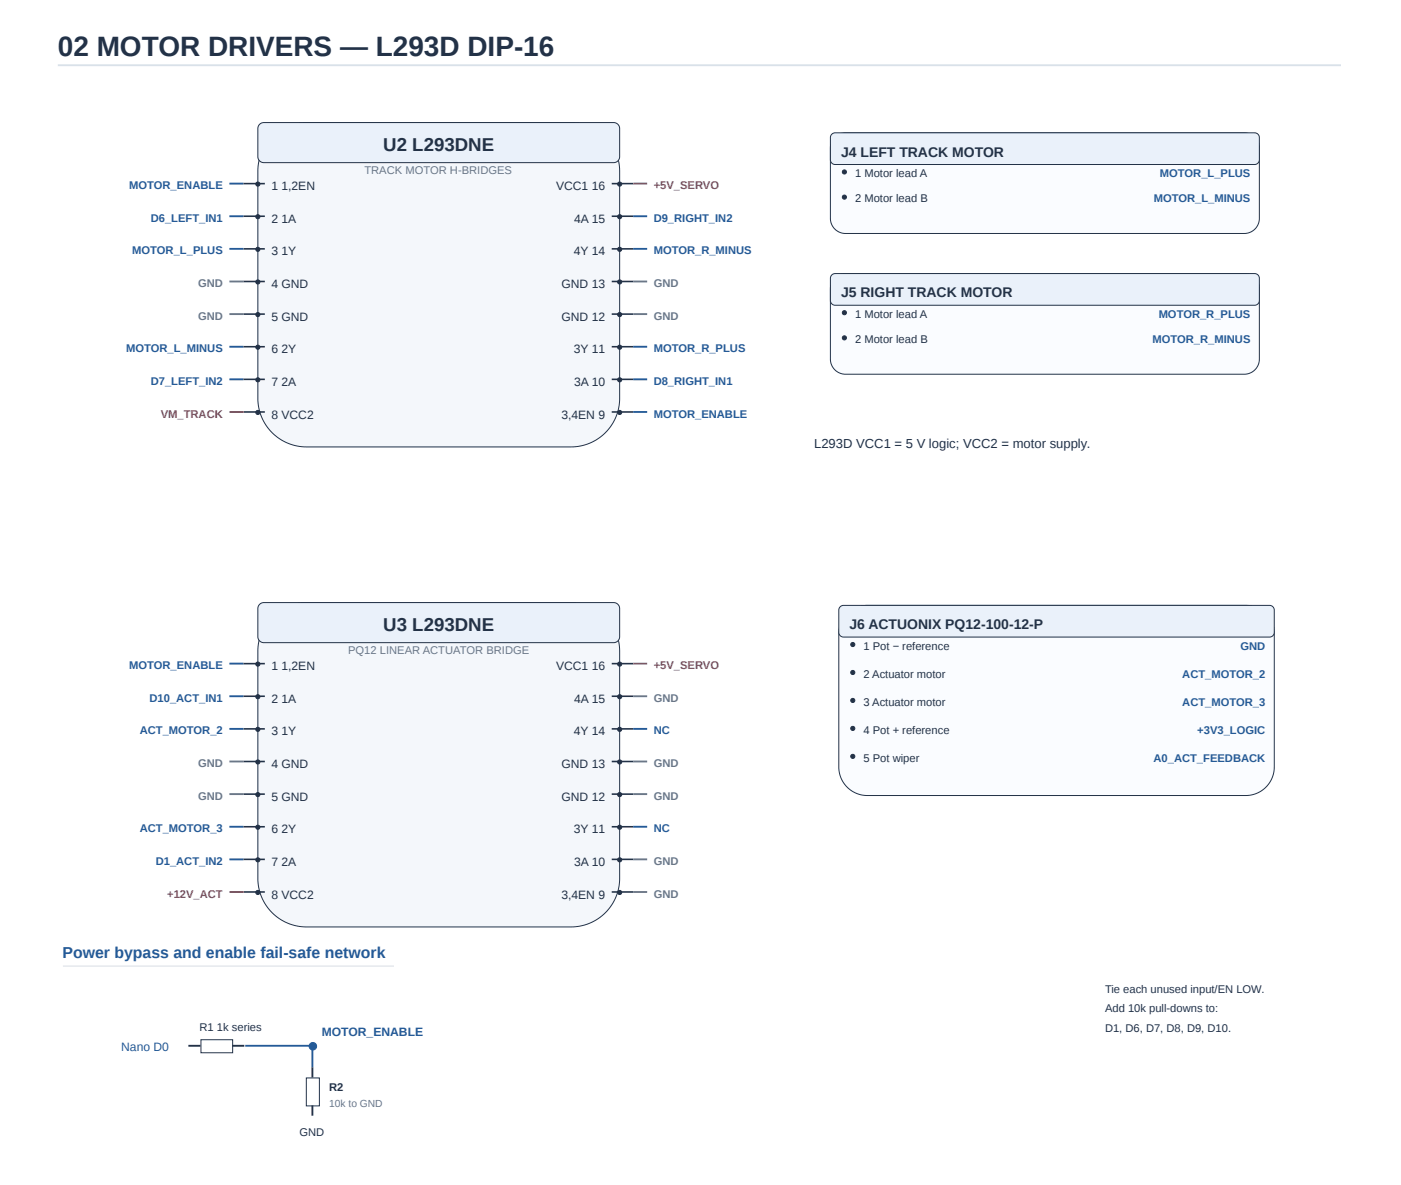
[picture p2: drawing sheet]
<svg xmlns="http://www.w3.org/2000/svg" width="381mm" height="322mm" viewBox="0 0 381 322" stroke-linecap="round" stroke-linejoin="round" font-family="sans-serif">
<path d="M.1 .1h380.4v322.1h-380.4z" fill="none" stroke="#fff" stroke-width=".27"/>
<path d="M15.7 17.8h349" fill="none" stroke="#d9e1e9" stroke-width=".51"/>
<path d="M74 37.2a13.2 13.2 0 0 1 9.4-3.9h71.9a13.2 13.2 0 0 1 13.2 13.3v61.8a13.2 13.2 0 0 1-13.2 13.2h-71.9a13.2 13.2 0 0 1-13.3-13.2v-61.8a13.2 13.2 0 0 1 3.9-9.4z" fill="#f4f7fb"/>
<path d="M74 37.2a13.2 13.2 0 0 1 9.4-3.9h71.9a13.2 13.2 0 0 1 13.2 13.3v61.8a13.2 13.2 0 0 1-13.2 13.2h-71.9a13.2 13.2 0 0 1-13.3-13.2v-61.8a13.2 13.2 0 0 1 3.9-9.4z" fill="none" stroke="#233247" stroke-width=".27"/>
<path d="M70.6 33.8l1.2-.5h95.1a1.64 1.64 0 0 1 1.6 1.7v7.6a1.64 1.64 0 0 1-1.6 1.7h-95.1a1.64 1.64 0 0 1-1.7-1.7v-7.8z" fill="#eaf1fa"/>
<path d="M70.6 33.8l1.2-.5h95.1a1.64 1.64 0 0 1 1.6 1.7v7.6a1.64 1.64 0 0 1-1.6 1.7h-95.1a1.64 1.64 0 0 1-1.7-1.7v-7.8z" fill="none" stroke="#233247" stroke-width=".27"/>
<path d="M66.2 50h5.8" fill="none" stroke="#233247" stroke-width=".43"/>
<circle cx="70.1" cy="50.1" r=".56" fill="#233247"/>
<circle cx="70.1" cy="50.1" r=".56" fill="none" stroke="#233247" stroke-width=".27"/>
<path d="M62.4 50h3.8" fill="none" stroke="#245a97" stroke-width=".51"/>
<path d="M66.2 58.8h5.8" fill="none" stroke="#233247" stroke-width=".43"/>
<circle cx="70.1" cy="59" r=".56" fill="#233247"/>
<circle cx="70.1" cy="59" r=".56" fill="none" stroke="#233247" stroke-width=".27"/>
<path d="M62.4 58.8h3.8" fill="none" stroke="#245a97" stroke-width=".51"/>
<path d="M66.2 67.7h5.8" fill="none" stroke="#233247" stroke-width=".43"/>
<circle cx="70.1" cy="67.8" r=".56" fill="#233247"/>
<circle cx="70.1" cy="67.8" r=".56" fill="none" stroke="#233247" stroke-width=".27"/>
<path d="M62.4 67.7h3.8" fill="none" stroke="#245a97" stroke-width=".51"/>
<path d="M66.2 76.6h5.8" fill="none" stroke="#233247" stroke-width=".43"/>
<circle cx="70.1" cy="76.7" r=".56" fill="#233247"/>
<circle cx="70.1" cy="76.7" r=".56" fill="none" stroke="#233247" stroke-width=".27"/>
<path d="M62.4 76.6h3.8" fill="none" stroke="#66788c" stroke-width=".51"/>
<path d="M66.2 85.5h5.8" fill="none" stroke="#233247" stroke-width=".43"/>
<circle cx="70.1" cy="85.6" r=".56" fill="#233247"/>
<circle cx="70.1" cy="85.6" r=".56" fill="none" stroke="#233247" stroke-width=".27"/>
<path d="M62.4 85.5h3.8" fill="none" stroke="#66788c" stroke-width=".51"/>
<path d="M66.2 94.3h5.8" fill="none" stroke="#233247" stroke-width=".43"/>
<circle cx="70.1" cy="94.5" r=".56" fill="#233247"/>
<circle cx="70.1" cy="94.5" r=".56" fill="none" stroke="#233247" stroke-width=".27"/>
<path d="M62.4 94.3h3.8" fill="none" stroke="#245a97" stroke-width=".51"/>
<path d="M66.2 103.2h5.8" fill="none" stroke="#233247" stroke-width=".43"/>
<circle cx="70.1" cy="103.3" r=".56" fill="#233247"/>
<circle cx="70.1" cy="103.3" r=".56" fill="none" stroke="#233247" stroke-width=".27"/>
<path d="M62.4 103.2h3.8" fill="none" stroke="#245a97" stroke-width=".51"/>
<path d="M66.2 112.1h5.8" fill="none" stroke="#233247" stroke-width=".43"/>
<circle cx="70.1" cy="112.2" r=".56" fill="#233247"/>
<circle cx="70.1" cy="112.2" r=".56" fill="none" stroke="#233247" stroke-width=".27"/>
<path d="M62.4 112.1h3.8" fill="none" stroke="#bf3f44" stroke-width=".51"/>
<path d="M166.4 50h5.8" fill="none" stroke="#233247" stroke-width=".43"/>
<circle cx="168.5" cy="50.1" r=".56" fill="#233247"/>
<circle cx="168.5" cy="50.1" r=".56" fill="none" stroke="#233247" stroke-width=".27"/>
<path d="M172.2 50h3.8" fill="none" stroke="#bf3f44" stroke-width=".51"/>
<path d="M166.4 58.8h5.8" fill="none" stroke="#233247" stroke-width=".43"/>
<circle cx="168.5" cy="59" r=".56" fill="#233247"/>
<circle cx="168.5" cy="59" r=".56" fill="none" stroke="#233247" stroke-width=".27"/>
<path d="M172.2 58.8h3.8" fill="none" stroke="#245a97" stroke-width=".51"/>
<path d="M166.4 67.7h5.8" fill="none" stroke="#233247" stroke-width=".43"/>
<circle cx="168.5" cy="67.8" r=".56" fill="#233247"/>
<circle cx="168.5" cy="67.8" r=".56" fill="none" stroke="#233247" stroke-width=".27"/>
<path d="M172.2 67.7h3.8" fill="none" stroke="#245a97" stroke-width=".51"/>
<path d="M166.4 76.6h5.8" fill="none" stroke="#233247" stroke-width=".43"/>
<circle cx="168.5" cy="76.7" r=".56" fill="#233247"/>
<circle cx="168.5" cy="76.7" r=".56" fill="none" stroke="#233247" stroke-width=".27"/>
<path d="M172.2 76.6h3.8" fill="none" stroke="#66788c" stroke-width=".51"/>
<path d="M166.4 85.5h5.8" fill="none" stroke="#233247" stroke-width=".43"/>
<circle cx="168.5" cy="85.6" r=".56" fill="#233247"/>
<circle cx="168.5" cy="85.6" r=".56" fill="none" stroke="#233247" stroke-width=".27"/>
<path d="M172.2 85.5h3.8" fill="none" stroke="#66788c" stroke-width=".51"/>
<path d="M166.4 94.3h5.8" fill="none" stroke="#233247" stroke-width=".43"/>
<circle cx="168.5" cy="94.5" r=".56" fill="#233247"/>
<circle cx="168.5" cy="94.5" r=".56" fill="none" stroke="#233247" stroke-width=".27"/>
<path d="M172.2 94.3h3.8" fill="none" stroke="#245a97" stroke-width=".51"/>
<path d="M166.4 103.2h5.8" fill="none" stroke="#233247" stroke-width=".43"/>
<circle cx="168.5" cy="103.3" r=".56" fill="#233247"/>
<circle cx="168.5" cy="103.3" r=".56" fill="none" stroke="#233247" stroke-width=".27"/>
<path d="M172.2 103.2h3.8" fill="none" stroke="#245a97" stroke-width=".51"/>
<path d="M166.4 112.1h5.8" fill="none" stroke="#233247" stroke-width=".43"/>
<circle cx="168.5" cy="112.2" r=".56" fill="#233247"/>
<circle cx="168.5" cy="112.2" r=".56" fill="none" stroke="#233247" stroke-width=".27"/>
<path d="M172.2 112.1h3.8" fill="none" stroke="#245a97" stroke-width=".51"/>
<path d="M227 37.3l1.4-.9 1.5-.3h108.5a4.1 4.1 0 0 1 4.1 4.1v19.2a4.1 4.1 0 0 1-4.1 4.1h-108.5a4.1 4.1 0 0 1-4.1-4.1v-19.4l.5-1.6z" fill="#fafcff"/>
<path d="M227 37.3l1.4-.9 1.5-.3h108.5a4.1 4.1 0 0 1 4.1 4.1v19.2a4.1 4.1 0 0 1-4.1 4.1h-108.5a4.1 4.1 0 0 1-4.1-4.1v-19.4l.5-1.6z" fill="none" stroke="#233247" stroke-width=".27"/>
<path d="M226.2 36.5l.9-.4h114.1l.8 .3 .5 .9v6.2l-.4 .9-.9 .4h-114.1l-.8-.3-.5-.9v-6.2z" fill="#eaf1fa"/>
<path d="M226.2 36.5l.9-.4h114.1l.8 .3 .5 .9v6.2l-.4 .9-.9 .4h-114.1l-.8-.3-.5-.9v-6.2z" fill="none" stroke="#233247" stroke-width=".27"/>
<circle cx="229.6" cy="46.8" r=".56" fill="#233247"/>
<circle cx="229.6" cy="46.8" r=".56" fill="none" stroke="#233247" stroke-width=".27"/>
<circle cx="229.6" cy="53.6" r=".56" fill="#233247"/>
<circle cx="229.6" cy="53.6" r=".56" fill="none" stroke="#233247" stroke-width=".27"/>
<path d="M227 75.6l1.4-.9 1.5-.3h108.5a4.1 4.1 0 0 1 4.1 4.1v19.2a4.1 4.1 0 0 1-4.1 4.1h-108.5a4.1 4.1 0 0 1-4.1-4.1v-19.4l.5-1.6z" fill="#fafcff"/>
<path d="M227 75.6l1.4-.9 1.5-.3h108.5a4.1 4.1 0 0 1 4.1 4.1v19.2a4.1 4.1 0 0 1-4.1 4.1h-108.5a4.1 4.1 0 0 1-4.1-4.1v-19.4l.5-1.6z" fill="none" stroke="#233247" stroke-width=".27"/>
<path d="M226.2 74.8l.9-.4h114.1l.8 .3 .5 .9v6.2l-.4 .9-.9 .4h-114.1l-.8-.3-.5-.9v-6.2z" fill="#eaf1fa"/>
<path d="M226.2 74.8l.9-.4h114.1l.8 .3 .5 .9v6.2l-.4 .9-.9 .4h-114.1l-.8-.3-.5-.9v-6.2z" fill="none" stroke="#233247" stroke-width=".27"/>
<circle cx="229.6" cy="85.1" r=".56" fill="#233247"/>
<circle cx="229.6" cy="85.1" r=".56" fill="none" stroke="#233247" stroke-width=".27"/>
<circle cx="229.6" cy="91.9" r=".56" fill="#233247"/>
<circle cx="229.6" cy="91.9" r=".56" fill="none" stroke="#233247" stroke-width=".27"/>
<path d="M74 167.8a13.2 13.2 0 0 1 9.4-3.9h71.9a13.2 13.2 0 0 1 13.2 13.3v61.8a13.2 13.2 0 0 1-13.2 13.2h-71.9a13.2 13.2 0 0 1-13.3-13.2v-61.8a13.2 13.2 0 0 1 3.9-9.4z" fill="#f4f7fb"/>
<path d="M74 167.8a13.2 13.2 0 0 1 9.4-3.9h71.9a13.2 13.2 0 0 1 13.2 13.3v61.8a13.2 13.2 0 0 1-13.2 13.2h-71.9a13.2 13.2 0 0 1-13.3-13.2v-61.8a13.2 13.2 0 0 1 3.9-9.4z" fill="none" stroke="#233247" stroke-width=".27"/>
<path d="M70.6 164.4l1.2-.5h95.1a1.64 1.64 0 0 1 1.6 1.7v7.6a1.64 1.64 0 0 1-1.6 1.7h-95.1a1.64 1.64 0 0 1-1.7-1.7v-7.8z" fill="#eaf1fa"/>
<path d="M70.6 164.4l1.2-.5h95.1a1.64 1.64 0 0 1 1.6 1.7v7.6a1.64 1.64 0 0 1-1.6 1.7h-95.1a1.64 1.64 0 0 1-1.7-1.7v-7.8z" fill="none" stroke="#233247" stroke-width=".27"/>
<path d="M66.2 180.6h5.8" fill="none" stroke="#233247" stroke-width=".43"/>
<circle cx="70.1" cy="180.7" r=".56" fill="#233247"/>
<circle cx="70.1" cy="180.7" r=".56" fill="none" stroke="#233247" stroke-width=".27"/>
<path d="M62.4 180.6h3.8" fill="none" stroke="#245a97" stroke-width=".51"/>
<path d="M66.2 189.4h5.8" fill="none" stroke="#233247" stroke-width=".43"/>
<circle cx="70.1" cy="189.6" r=".56" fill="#233247"/>
<circle cx="70.1" cy="189.6" r=".56" fill="none" stroke="#233247" stroke-width=".27"/>
<path d="M62.4 189.4h3.8" fill="none" stroke="#245a97" stroke-width=".51"/>
<path d="M66.2 198.3h5.8" fill="none" stroke="#233247" stroke-width=".43"/>
<circle cx="70.1" cy="198.4" r=".56" fill="#233247"/>
<circle cx="70.1" cy="198.4" r=".56" fill="none" stroke="#233247" stroke-width=".27"/>
<path d="M62.4 198.3h3.8" fill="none" stroke="#245a97" stroke-width=".51"/>
<path d="M66.2 207.2h5.8" fill="none" stroke="#233247" stroke-width=".43"/>
<circle cx="70.1" cy="207.3" r=".56" fill="#233247"/>
<circle cx="70.1" cy="207.3" r=".56" fill="none" stroke="#233247" stroke-width=".27"/>
<path d="M62.4 207.2h3.8" fill="none" stroke="#66788c" stroke-width=".51"/>
<path d="M66.2 216.1h5.8" fill="none" stroke="#233247" stroke-width=".43"/>
<circle cx="70.1" cy="216.2" r=".56" fill="#233247"/>
<circle cx="70.1" cy="216.2" r=".56" fill="none" stroke="#233247" stroke-width=".27"/>
<path d="M62.4 216.1h3.8" fill="none" stroke="#66788c" stroke-width=".51"/>
<path d="M66.2 224.9h5.8" fill="none" stroke="#233247" stroke-width=".43"/>
<circle cx="70.1" cy="225.1" r=".56" fill="#233247"/>
<circle cx="70.1" cy="225.1" r=".56" fill="none" stroke="#233247" stroke-width=".27"/>
<path d="M62.4 224.9h3.8" fill="none" stroke="#245a97" stroke-width=".51"/>
<path d="M66.2 233.8h5.8" fill="none" stroke="#233247" stroke-width=".43"/>
<circle cx="70.1" cy="233.9" r=".56" fill="#233247"/>
<circle cx="70.1" cy="233.9" r=".56" fill="none" stroke="#233247" stroke-width=".27"/>
<path d="M62.4 233.8h3.8" fill="none" stroke="#245a97" stroke-width=".51"/>
<path d="M66.2 242.7h5.8" fill="none" stroke="#233247" stroke-width=".43"/>
<circle cx="70.1" cy="242.8" r=".56" fill="#233247"/>
<circle cx="70.1" cy="242.8" r=".56" fill="none" stroke="#233247" stroke-width=".27"/>
<path d="M62.4 242.7h3.8" fill="none" stroke="#bf3f44" stroke-width=".51"/>
<path d="M166.4 180.6h5.8" fill="none" stroke="#233247" stroke-width=".43"/>
<circle cx="168.5" cy="180.7" r=".56" fill="#233247"/>
<circle cx="168.5" cy="180.7" r=".56" fill="none" stroke="#233247" stroke-width=".27"/>
<path d="M172.2 180.6h3.8" fill="none" stroke="#bf3f44" stroke-width=".51"/>
<path d="M166.4 189.4h5.8" fill="none" stroke="#233247" stroke-width=".43"/>
<circle cx="168.5" cy="189.6" r=".56" fill="#233247"/>
<circle cx="168.5" cy="189.6" r=".56" fill="none" stroke="#233247" stroke-width=".27"/>
<path d="M172.2 189.4h3.8" fill="none" stroke="#66788c" stroke-width=".51"/>
<path d="M166.4 198.3h5.8" fill="none" stroke="#233247" stroke-width=".43"/>
<circle cx="168.5" cy="198.4" r=".56" fill="#233247"/>
<circle cx="168.5" cy="198.4" r=".56" fill="none" stroke="#233247" stroke-width=".27"/>
<path d="M172.2 198.3h3.8" fill="none" stroke="#245a97" stroke-width=".51"/>
<path d="M166.4 207.2h5.8" fill="none" stroke="#233247" stroke-width=".43"/>
<circle cx="168.5" cy="207.3" r=".56" fill="#233247"/>
<circle cx="168.5" cy="207.3" r=".56" fill="none" stroke="#233247" stroke-width=".27"/>
<path d="M172.2 207.2h3.8" fill="none" stroke="#66788c" stroke-width=".51"/>
<path d="M166.4 216.1h5.8" fill="none" stroke="#233247" stroke-width=".43"/>
<circle cx="168.5" cy="216.2" r=".56" fill="#233247"/>
<circle cx="168.5" cy="216.2" r=".56" fill="none" stroke="#233247" stroke-width=".27"/>
<path d="M172.2 216.1h3.8" fill="none" stroke="#66788c" stroke-width=".51"/>
<path d="M166.4 224.9h5.8" fill="none" stroke="#233247" stroke-width=".43"/>
<circle cx="168.5" cy="225.1" r=".56" fill="#233247"/>
<circle cx="168.5" cy="225.1" r=".56" fill="none" stroke="#233247" stroke-width=".27"/>
<path d="M172.2 224.9h3.8" fill="none" stroke="#245a97" stroke-width=".51"/>
<path d="M166.4 233.8h5.8" fill="none" stroke="#233247" stroke-width=".43"/>
<circle cx="168.5" cy="233.9" r=".56" fill="#233247"/>
<circle cx="168.5" cy="233.9" r=".56" fill="none" stroke="#233247" stroke-width=".27"/>
<path d="M172.2 233.8h3.8" fill="none" stroke="#66788c" stroke-width=".51"/>
<path d="M166.4 242.7h5.8" fill="none" stroke="#233247" stroke-width=".43"/>
<circle cx="168.5" cy="242.8" r=".56" fill="#233247"/>
<circle cx="168.5" cy="242.8" r=".56" fill="none" stroke="#233247" stroke-width=".27"/>
<path d="M172.2 242.7h3.8" fill="none" stroke="#66788c" stroke-width=".51"/>
<path d="M230.4 167a7.8 7.8 0 0 1 5.5-2.3h102.9a7.8 7.8 0 0 1 7.7 7.8v36.2a7.8 7.8 0 0 1-7.7 7.7h-102.9a7.8 7.8 0 0 1-7.8-7.7v-36.2a7.8 7.8 0 0 1 2.3-5.5z" fill="#fafcff"/>
<path d="M230.4 167a7.8 7.8 0 0 1 5.5-2.3h102.9a7.8 7.8 0 0 1 7.7 7.8v36.2a7.8 7.8 0 0 1-7.7 7.7h-102.9a7.8 7.8 0 0 1-7.8-7.7v-36.2a7.8 7.8 0 0 1 2.3-5.5z" fill="none" stroke="#233247" stroke-width=".27"/>
<path d="M228.5 165.1l.9-.4h115.8l.8 .3 .5 .8v6.2l-.3 1-1 .3h-115.8l-.8-.2-.5-.9v-6.2z" fill="#eaf1fa"/>
<path d="M228.5 165.1l.9-.4h115.8l.8 .3 .5 .8v6.2l-.3 1-1 .3h-115.8l-.8-.2-.5-.9v-6.2z" fill="none" stroke="#233247" stroke-width=".27"/>
<circle cx="231.9" cy="175.4" r=".56" fill="#233247"/>
<circle cx="231.9" cy="175.4" r=".56" fill="none" stroke="#233247" stroke-width=".27"/>
<circle cx="231.9" cy="183" r=".56" fill="#233247"/>
<circle cx="231.9" cy="183" r=".56" fill="none" stroke="#233247" stroke-width=".27"/>
<circle cx="231.9" cy="190.6" r=".56" fill="#233247"/>
<circle cx="231.9" cy="190.6" r=".56" fill="none" stroke="#233247" stroke-width=".27"/>
<circle cx="231.9" cy="198.2" r=".56" fill="#233247"/>
<circle cx="231.9" cy="198.2" r=".56" fill="none" stroke="#233247" stroke-width=".27"/>
<circle cx="231.9" cy="205.8" r=".56" fill="#233247"/>
<circle cx="231.9" cy="205.8" r=".56" fill="none" stroke="#233247" stroke-width=".27"/>
<path d="M17.1 262.9h90" fill="none" stroke="#d9e1e9" stroke-width=".3"/>
<path d="M51.2 284.5h3.3" fill="none" stroke="#233247" stroke-width=".51"/>
<path d="M54.7 282.9h8.6v3.5h-8.6z" fill="#fff"/>
<path d="M54.7 282.9h8.6v3.5h-8.6z" fill="none" stroke="#233247" stroke-width=".27"/>
<path d="M63.1 284.5h3.3" fill="none" stroke="#233247" stroke-width=".51"/>
<path d="M66.7 284.5h18.3" fill="none" stroke="#245a97" stroke-width=".51"/>
<circle cx="85.1" cy="284.7" r="1.01" fill="#245a97"/>
<circle cx="85.1" cy="284.7" r="1.01" fill="none" stroke="#245a97" stroke-width=".27"/>
<path d="M85 290.4v2.8" fill="none" stroke="#233247" stroke-width=".51"/>
<path d="M83.3 293.3h3.6v7.6h-3.6z" fill="#fff"/>
<path d="M83.3 293.3h3.6v7.6h-3.6z" fill="none" stroke="#233247" stroke-width=".27"/>
<path d="M85 300.8v2.8" fill="none" stroke="#233247" stroke-width=".51"/>
<path d="M85 284.5v5.9" fill="none" stroke="#245a97" stroke-width=".51"/>
<text font-size="7.6" fill="#233247" x="15.7" y="15.2">02 MOTOR DRIVERS — L293D DIP-16</text>
<g font-size="5.1" fill="#233247">
<text x="104.2" y="41.1">U2 L293DNE</text>
<text x="104.2" y="171.7">U3 L293DNE</text>
</g>
<text font-size="4.3" fill="#245a97" x="17" y="260.7">Power bypass and enable fail-safe network</text>
<g font-size="3.8" fill="#233247">
<text x="228.7" y="42.6">J4 LEFT TRACK MOTOR</text>
<text x="228.7" y="80.9">J5 RIGHT TRACK MOTOR</text>
<text x="231" y="171.2">J6 ACTUONIX PQ12-100-12-P</text>
</g>
<text font-size="3.6" fill="#233247" x="221.4" y="122">L293D VCC1 = 5 V logic; VCC2 = motor supply.</text>
<g font-size="3.3" fill="#233247">
<text x="73.8" y="51.7">1 1,2EN</text>
<text x="151.2" y="51.7">VCC1 16</text>
<text x="73.8" y="60.6">2 1A</text>
<text x="156.1" y="60.6">4A 15</text>
<text x="73.8" y="69.5">3 1Y</text>
<text x="156" y="69.5">4Y 14</text>
<text x="73.8" y="78.4">4 GND</text>
<text x="152.7" y="78.4">GND 13</text>
<text x="73.8" y="87.2">5 GND</text>
<text x="152.7" y="87.2">GND 12</text>
<text x="73.8" y="96.1">6 2Y</text>
<text x="156" y="96.1">3Y 11</text>
<text x="73.8" y="105">7 2A</text>
<text x="156.1" y="105">3A 10</text>
<text x="73.8" y="113.9">8 VCC2</text>
<text x="152.7" y="113.9">3,4EN 9</text>
<text x="73.8" y="182.3">1 1,2EN</text>
<text x="151.2" y="182.3">VCC1 16</text>
<text x="73.8" y="191.2">2 1A</text>
<text x="156.1" y="191.2">4A 15</text>
<text x="73.8" y="200.1">3 1Y</text>
<text x="156" y="200.1">4Y 14</text>
<text x="73.8" y="209">4 GND</text>
<text x="152.7" y="209">GND 13</text>
<text x="73.8" y="217.8">5 GND</text>
<text x="152.7" y="217.8">GND 12</text>
<text x="73.8" y="226.7">6 2Y</text>
<text x="156" y="226.7">3Y 11</text>
<text x="73.8" y="235.6">7 2A</text>
<text x="156.1" y="235.6">3A 10</text>
<text x="73.8" y="244.5">8 VCC2</text>
<text x="152.7" y="244.5">3,4EN 9</text>
</g>
<g font-size="3.3" fill="#245a97">
<text x="87.5" y="282">MOTOR_ENABLE</text>
<text x="33" y="286.1">Nano D0</text>
</g>
<g font-size="3" fill="#66788c">
<text x="99.1" y="47.4">TRACK MOTOR H-BRIDGES</text>
<text x="53.8" y="78.1">GND</text>
<text x="177.8" y="78.1">GND</text>
<text x="53.8" y="87">GND</text>
<text x="177.8" y="87">GND</text>
<text x="94.7" y="178">PQ12 LINEAR ACTUATOR BRIDGE</text>
<text x="177.8" y="191">GND</text>
<text x="53.8" y="208.7">GND</text>
<text x="177.8" y="208.7">GND</text>
<text x="53.8" y="217.6">GND</text>
<text x="177.8" y="217.6">GND</text>
<text x="177.8" y="235.3">GND</text>
<text x="177.8" y="244.2">GND</text>
</g>
<g font-size="3" fill="#245a97">
<text x="35.1" y="51.5">MOTOR_ENABLE</text>
<text x="315.4" y="48.2">MOTOR_L_PLUS</text>
<text x="313.7" y="55">MOTOR_L_MINUS</text>
<text x="41" y="60.4">D6_LEFT_IN1</text>
<text x="177.8" y="60.4">D9_RIGHT_IN2</text>
<text x="36" y="69.2">MOTOR_L_PLUS</text>
<text x="177.8" y="69.2">MOTOR_R_MINUS</text>
<text x="315.1" y="86.5">MOTOR_R_PLUS</text>
<text x="34.3" y="95.9">MOTOR_L_MINUS</text>
<text x="177.8" y="95.9">MOTOR_R_PLUS</text>
<text x="313.4" y="93.3">MOTOR_R_MINUS</text>
<text x="41" y="104.7">D7_LEFT_IN2</text>
<text x="177.8" y="104.7">D8_RIGHT_IN1</text>
<text x="177.8" y="113.6">MOTOR_ENABLE</text>
<text x="337.4" y="176.8">GND</text>
<text x="35.1" y="182.1">MOTOR_ENABLE</text>
<text x="321.5" y="184.4">ACT_MOTOR_2</text>
<text x="40.7" y="191">D10_ACT_IN1</text>
<text x="321.5" y="192">ACT_MOTOR_3</text>
<text x="38" y="199.8">ACT_MOTOR_2</text>
<text x="177.8" y="199.8">NC</text>
<text x="325.6" y="199.6">+3V3_LOGIC</text>
<text x="313.7" y="207.2">A0_ACT_FEEDBACK</text>
<text x="38" y="226.5">ACT_MOTOR_3</text>
<text x="177.8" y="226.5">NC</text>
<text x="42.3" y="235.3">D1_ACT_IN2</text>
</g>
<g font-size="3" fill="#bf3f44">
<text x="177.8" y="51.5">+5V_SERVO</text>
<text x="43.7" y="113.6">VM_TRACK</text>
<text x="177.8" y="182.1">+5V_SERVO</text>
<text x="45.5" y="244.2">+12V_ACT</text>
</g>
<g font-size="3" fill="#233247">
<text x="232.5" y="48.2">1 Motor lead A</text>
<text x="232.5" y="55">2 Motor lead B</text>
<text x="232.5" y="86.5">1 Motor lead A</text>
<text x="232.5" y="93.3">2 Motor lead B</text>
<text x="234.8" y="176.8">1 Pot − reference</text>
<text x="234.8" y="184.4">2 Actuator motor</text>
<text x="234.8" y="192">3 Actuator motor</text>
<text x="234.8" y="199.6">4 Pot + reference</text>
<text x="234.8" y="207.2">5 Pot wiper</text>
<text x="300.5" y="270.1">Tie each unused input/EN LOW.</text>
<text x="300.5" y="275.4">Add 10k pull-downs to:</text>
<text x="54.3" y="280.5">R1 1k series</text>
<text x="300.5" y="280.7">D1, D6, D7, D8, D9, D10.</text>
<text x="89.5" y="297">R2</text>
<text x="81.4" y="309.1">GND</text>
</g>
<text font-size="2.8" fill="#66788c" x="89.5" y="301.3">10k to GND</text>
</svg>
